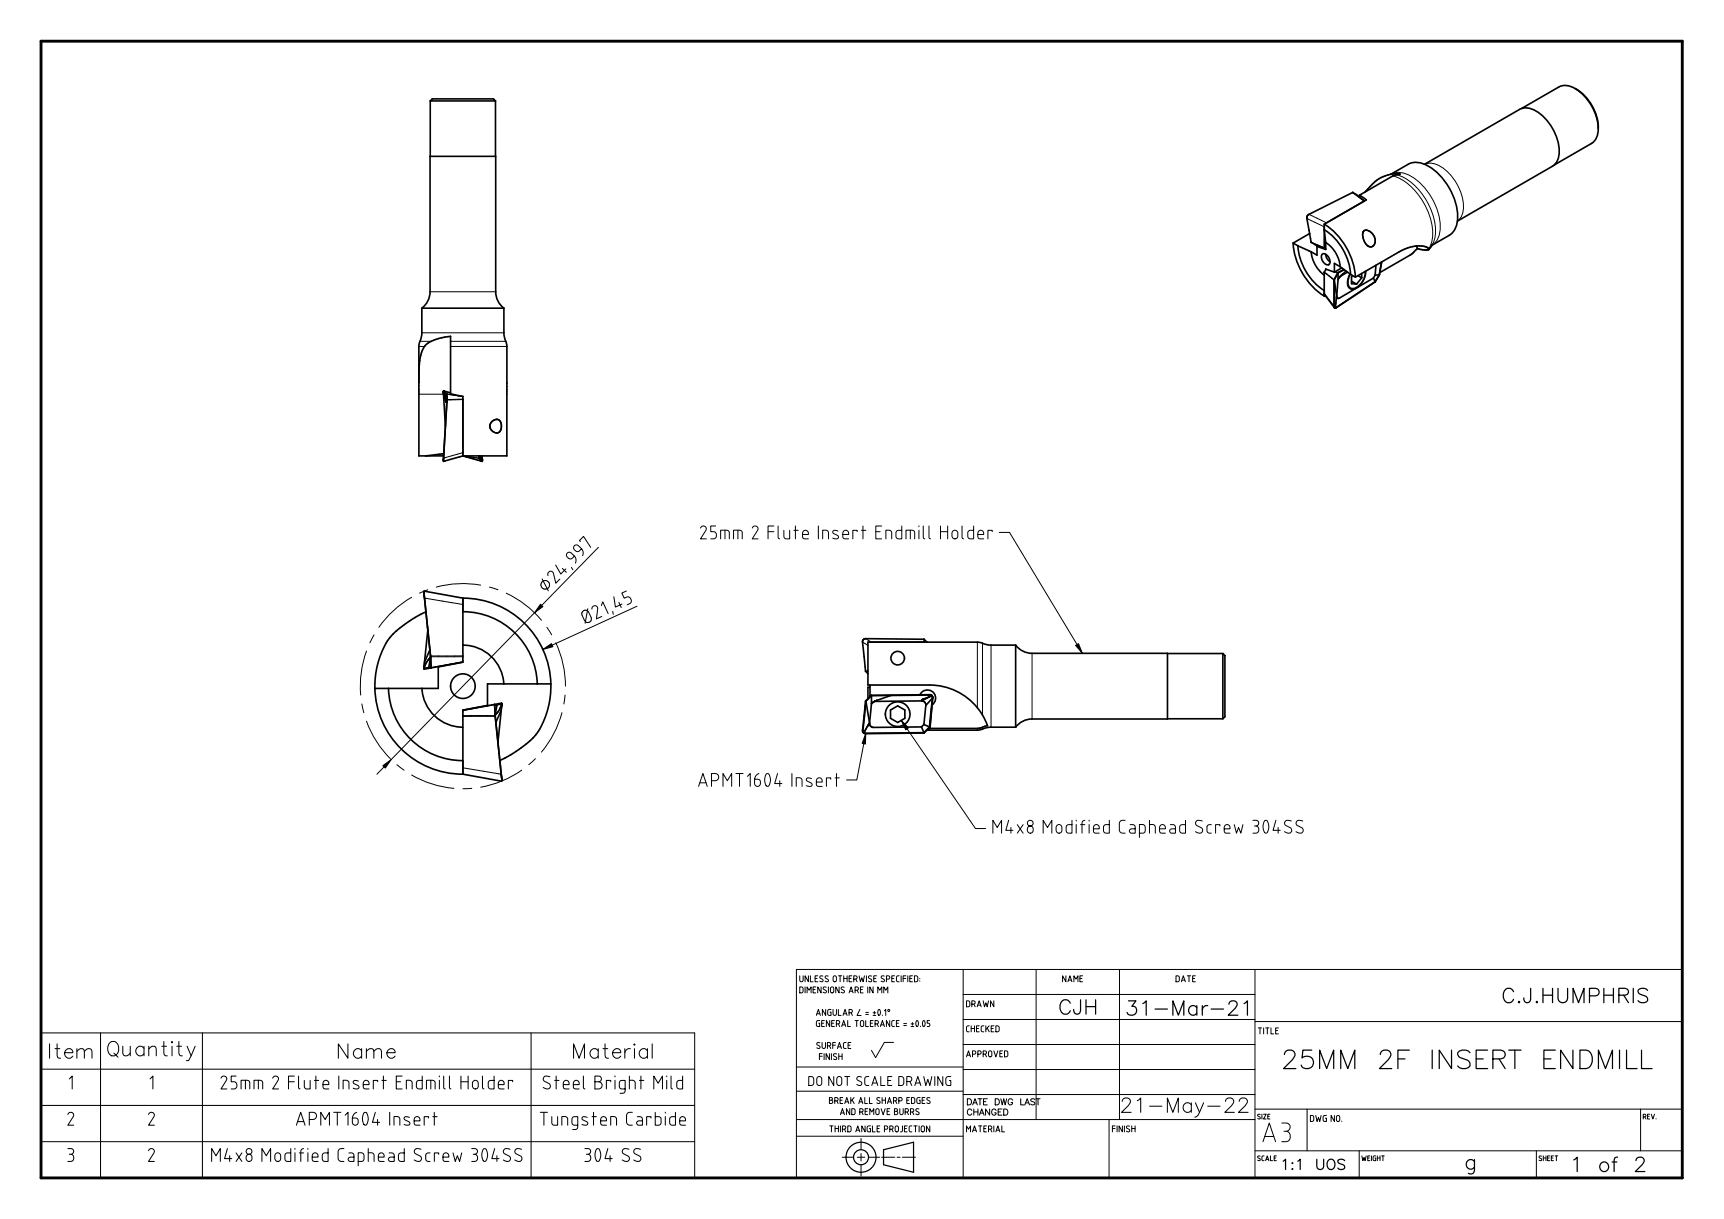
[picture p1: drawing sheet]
<svg xmlns="http://www.w3.org/2000/svg" width="420mm" height="297mm" viewBox="0 0 420 297" stroke-linecap="round" stroke-linejoin="round" font-family="sans-serif">
<g fill="none" stroke="#000" stroke-width=".4">
<path d="M104.9 24.6l.5-.5h14.9l.5 .5M104.9 24.6v13.5M104.9 24.6h15.9M120.8 24.6v13.5M370.8 26.4l9.1-5.2a4.5 4.5 0 0 1 4.9 1 12.1 12.1 0 0 1 4.7 10.1 3.5 3.5 0 0 1-1.6 2.7l-9.1 5.2M383.9 21.6a11.5 11.5 0 0 1 5.6 9.7M315.2 59.2a16.8 16.8 0 0 0 7.5 12.9M315.2 59.2l1.1 .7M316.3 59.9l3.3 1.5M316.3 59.9a14.2 14.2 0 0 0 6.4 10.9M319.2 56.9l-4 2.3M319.2 56.9l.3 2.1"/>
<path d="M319.5 59l.1 .1M319.6 59.1l1 .5M320.6 59.6h.1M320.6 59.6l2.5 1-.3-.2M321.2 59.9l-.2 .1M322.7 54.6v5.8M322.7 54.6a16.8 16.8 0 0 1 7.6 12.9M323.1 59.1l-.4-3.1a14.2 14.2 0 0 1 6.4 10.9M323.1 59.1v1.7l-2.1-.8M323.1 59.1a7.9 7.9 0 0 1 3.5 5.9M329.7 46.9l-10.7 5.3a.9 .9 0 0 0-.5 1.1l.7 3.6M329.7 46.9h.1"/>
<path d="M329.7 46.9l1.6 1.1M331.3 47.6l1.7 1.1-10.3 5.9M331.3 47.6v.4M331.3 48l1.3 1M332.4 56.3a2.18 2.18 0 0 1 2.7 2 1.25 1.25 0 0 1-.2 1.4 1.25 1.25 0 0 1-1.4 .3h-.1a3.1 3.1 0 0 1-1-3.7zM333.7 56.3l.1 .1M338.9 42.5l4.3-2.5a5.4 5.4 0 0 1 5.9 1.1 15.4 15.4 0 0 1 6.1 12.7 4.7 4.7 0 0 1-2 3.5l-4.2 2.5M338.9 42.5l2.3-.1-1.6 .4-8.3 4.8M339 42.5l-2 .6-1.2 .6-3.1 3.1M345.2 60l.3 .6M345.2 60l1-.1a2.02 2.02 0 0 1 2 .9M345.2 60l-1.8 .3-1.8 .7-11.3 6.5"/>
<path d="M347.2 40l23.2-13.3a4.5 4.5 0 0 1 4.8 .9 12.2 12.2 0 0 1 4.7 10.2 3.5 3.5 0 0 1-1.5 2.7l-23.2 13.4M349 59.8l-.8 1M349 59.7v.1M349.1 59.6l-.1 .1M349.1 59.6h.1M102.8 75.1v6.4l-.7 2.9v8.8M102.8 75.1h20M122.8 75.1v6.4l.7 2.9v26.7h-10.7M122.8 75.1l-1.3-1.5-.5-1.2-.2-1.3v-33h-16v33l-.2 1.3-.5 1.2-1.3 1.5M319.6 61.4a8 8 0 0 0 3.1 5.6M321 60v2.2l-1.4-.8M322.3 61.9a1.73 1.73 0 0 1 1.5 2.6 1.73 1.73 0 0 1-1.5-2.6z"/>
<path d="M322.7 60.4h.1M322.7 71.5l.1 .3M322.8 66.3l-.1 5.8M322.8 60.4h.1M322.8 66.3h.1M322.8 71.8h.1M322.8 71.8l.2 .2M323 72l-.3 .1M323 72l2.1 2.8M323.1 62a2.34 2.34 0 0 0 1 1.8M323.1 65.7v-.1l2.1 .7M323.2 65.6l-.4 .7"/>
<path d="M325.1 74.8l.1 .2M325.2 68.2v6.4l.2 .4M325.2 68.2l.6 3.9M325.2 75l.1 .1M325.4 75h.1M325.4 75l-.1 .1M325.7 72.4l-.3 2.6M325.7 72.4h.1M325.8 72.3l-.1 .1M325.8 72.3h.1M325.8 72.1v.2M326 66.5l-.9 1.7v6.6"/>
<path d="M326 66.5h.1M326.1 66.4l-.1 .1M326.1 66.5v1.6M326.1 66.5l-.9 1.7M326.1 68.1l-.3 4M326.1 66.4h.1M326.4 67.6l-.3 .5M326.5 67.6h-.1M326.6 65l-1.4-.8v2.1M326.6 65l2.5 1.9M326.7 67.3l-.2 .3M326.7 67.3h.1"/>
<path d="M327 65.3l-1.8 1M327.5 65.7l-1.4 .7M327.6 65.7l-1.5 .8M328.1 66.1l-1.4 1.2M328.4 66.3l-1.7 1M329.1 66.9l1.2 .6M329.4 68.5l1.2 .7M329.6 67.1l-.2 .4v1.6l1.2 .1M330.9 67.2l1 .5M331.9 66.6v1.1M331.9 67.7l-1.3 1.5M332.7 66.1a4.4 4.4 0 0 1-2.8 4.2 1.31 1.31 0 0 1-1.4-1.7l.6-1.8"/>
<path d="M334.7 67.8l-8.3 4.9h-.4l-.2-.4M334.7 67.8l.4 .8M335.1 68.6l-9.7 6.4M335.1 68.7l-9.8 6.4M335.1 67l-.4 .8M335.2 68.7h-.1M335.3 64.6l-.2 2.4M336.1 67l-1 1.6M336.1 67h-1M336.3 66.4l-.1 .6M336.7 63.9l-.6 3.1M336.7 63.8l-.4 2.6"/>
<path d="M345.5 60.6l1.4 .3 1.3-.1M345.5 60.6l-1.7 1.5-7.5 4.3M348.2 60.8h.1M102.1 93.2l.1-3.9 .3-2.6a4.9 4.9 0 0 1 4.3-4.2l3-.5v14l3 .6v14.5M102.1 93.2v17.9h1.6M108 95.6l.1 .5M108 95.6h.1M108.1 95.6l.1 .6M108.1 95.6l.8 2.3M108.1 95.4v.2M108.1 95.3v.1M108.1 96.1l.5 7.7"/>
<path d="M108.1 96.1l.1 .1M108.1 95.4h.1M108.1 95.3h.1M108.1 95.4l.8 .7M108.1 95.4l.8 1.9M108.1 95.3l1.7 .4M108.1 95.3l.8 .7M108.2 96.2l.4 1.6 .1 .2 .2-.1M108.9 96.1v1.2M108.9 96.1v1.4M108.9 96h.1M108.9 96v1.4"/>
<path d="M108.9 97.3v.6M108.9 97.5l-.8 14.1M108.9 97.4h.1M108.9 97.4v.1M103.7 111.1h4.4M108 112.2l.1 .2M108.1 111.6l-.1 .6M108.1 112.4h.1M108.2 110.6l-4.5 .5M112.8 111.1l-4.7 1.3M112.8 111.1l.7 .2M113.5 111.3l4 1.1"/>
<path d="M116.7 111.1v.6M116.7 111.1l.1 .5 .7 .7M116.7 111.1v.4M116.7 111.7h.1M116.7 111.7l.8 .7M117 111.1l.6 1M117.5 112.4h.1M117.5 111.1l.1 1M117.5 112.3h.1M117.5 112.3v.1M117.6 112.1l-.1 .2M122.1 103.2l.1 .3a1.39 1.39 0 0 1-.2 1.4 1.39 1.39 0 0 1-1.4 .5 1.58 1.58 0 0 1-1.1-2.1 1.58 1.58 0 0 1 2.3-.8l.3 .7"/>
<path d="M103.3 144.4l.2 1.3M103.3 144.4l.1-.4 9.4 1.7M103.3 144.4v.2M103.3 144.6l.2 1.1M103.3 144.6h.1M103.5 145.7l.3 3.4M103.5 145.7l1.4 14.3M103.8 149.1l-4 2.2-3.9 3.1a14.9 14.9 0 0 0-4 8.1l-.5 3.1v2.1M103.8 149.1l.5 4.5M104.3 153.6l-.8 7.8M104.3 153.6l.8 9.1M104.8 158.4l-1.3 3"/>
<path d="M112.8 145.7v15.6M112.8 145.7a21.4 21.4 0 0 1 21.5 20.9M112.8 157.2a10 10 0 0 1 10 9.4M112.8 149.1a18.1 18.1 0 0 1 18.1 17.5M225.2 155.8l-14.2-.2a.74 .74 0 0 0-.8 .9l.7 7 .6 .7M225.2 155.8h.1M225.3 155.8l.6 .7M247.5 157.2h-6.4l-2.9-.7h-26.7v10.4h15.1a15 15 0 0 1 14.1 9.9l-2.4 .7h-11.7M247.5 157.2v20M247.5 157.2l1 .9 1.1 .7 1.9 .4h33v16h-33l-1.3 .2-1.2 .5-1.5 1.3M284.5 159.2h13.5M298 159.2l.5 .5v14.9l-.5 .5"/>
<path d="M298 159.2v15.9M91.4 167.7a21.4 21.4 0 0 0 21.4 20.9M94.7 167.7a18.1 18.1 0 0 0 18.1 17.6M102.8 167.7a10 10 0 0 0 10 9.5M103.3 162.6l.1 .4M103.3 162.6l.1 .3M103.4 163v.1M103.4 162.3l-.1 .3M103.5 161.4l-.2 1.1M103.7 161.9l-.3 1M103.7 161.9l-.3 .4M104.9 160.3h.1"/>
<path d="M104.9 160.2h.1M104.9 160.1l-1.2 1.8M104.9 160.2l-.4 2.5M105.1 162.6l-1.7 .3M105.1 162.7h.1M105.1 162.7v.1M106.8 162.4v5.3h-15.4M112.8 173v15.6M112.8 161.3l-6 1.2M112.8 161.3l-9.4 1.8M118.8 171.9l-6 1.1M120.5 171.7h.1"/>
<path d="M120.5 171.7l.2 2.8M120.5 171.6l1.7-.3 .1 .5M120.5 171.6v.1M120.5 171.6l-7.7 1.4M120.7 174.4v.2M120.7 174.6l1.6 15.4M120.7 174.2h.1M120.7 174.5l.7 6.3M120.7 174.1v.1M121.1 171.7l-.4 2.5M121.9 172.5l-1.2 1.8M122.2 173l-.8 7.8"/>
<path d="M122.2 173l-1.3 3M122.2 171.5l.1 .3M122.2 171.5l-.3 1M122.2 171.5l-1.6 .3M122.3 171.9l-.1 1.1M122.3 171.8l-.4 .7M134.3 166.6a18.6 18.6 0 0 1-4.3 13.1l-1.5 1.4-2.4 1.8-4.3 2.4M134.3 166.6h-15.5v5.4M210.5 178.5h.1M210.5 178.5v.1M211 170.9l-.7 7 .2 .6M211 170.9l.9 5.2"/>
<path d="M211.7 176.5l-1.1 2M211.7 176.5l-.3 .5M211.8 176.4l-.1 .1M211.9 176.4h.1M211.9 176.4h-.1M211.9 176.1v.3M211.9 176.4l.3 .6 .7 .3 11.7-.2M212 167.5h-.5v2.7M212 166.9v2.8M212 169.5h.2M212.3 169.5l-1.4 1.4-.7 7 .3 .7M212.3 169.5h.1"/>
<path d="M212.4 169.4l-.1 .1M212.4 171.5l-.5 4.6M212.4 169.5v2M212.4 169.5l-1.4 1.4M212.4 169.4h.1M212.4 169.4l14.2-.1 .5 .1M212.7 171.2l-.3 .3M212.8 171.1l-.1 .1M213.1 170.9l-.3 .2M217 173l1.8-1 1.7 1v2l-1.7 1-1.8-1zM217.1 169.5l-4 1.4M217.1 169.5h-4.7"/>
<path d="M224.2 169.3a2 2 0 0 1 3.1-.7 2 2 0 0 1-.1 3.2M224.6 177.1l.6 1.4M224.7 170.6v.1M224.7 170.7h.1M224.7 170.7l.1 .1M224.8 170.8a1 1 0 0 1 .8 1.1M224.8 170.8l-11.7 .1M225.2 178.5l-14.2 .2-.5-.2M225.2 176.5l-.6 .6M225.2 176.5l1.3 .7M225.2 178.6l-14.2 .2-.5-.2M225.3 178.6h-.1"/>
<path d="M225.6 171.9l-.4 4.6M226.4 169.8l-1.6 .6-.1 .2M226.5 177.2l-1.3 1.3M226.6 169.4l.4 .1M226.6 169.4l-.2 .4M226.6 169.4l-9.5 .1M226.6 177.2l-1.3 1.4M226.6 177.1v.1M226.6 177.5l-.4 .4h-.2v-.1M226.9 169.6l-2.2 1.1M227 169.5l-.6 .3M227 169.5l.2 .6"/>
<path d="M227.1 172.5l-.5 4.6M227.1 172.5l-.5 5M227.1 169.4l-.1 .1M227.1 169.4l.2 .6-.2 2.5M227.2 170.1l-.7 7.1M227.2 170.1l-1.6 1.8M247.5 177.2h-6.4l-2.9 .7h-12.3M284.5 175.1h13.5M112.8 188.6l9.4 1.8M121.4 180.8l.9 9.1M122.2 190.3v.1M122.3 189.8h.1"/>
<path d="M122.3 189.8v.2M122.3 189.8v.1M122.3 190l-.1 .3"/>
<circle cx="112.8" cy="167.2" r="3"/>
<circle cx="218.8" cy="160.4" r="1.65"/>
<circle cx="218.8" cy="174" r="3"/>
</g>
<g fill="none" stroke="#000" stroke-width=".24">
<path d="M318.5 53.3l4.2 2M319 52.2l4.3 2.1M319.5 59l3.2 1.4M319.6 59.1l3.2 1.3M320.6 59.6l2.5 1M329.6 46.9l2.8 2.1M329.7 46.9l2.8 2.1M339 42.5a5.4 5.4 0 0 1 5.9 1.1 15.4 15.4 0 0 1 6.1 12.6 4.7 4.7 0 0 1-2 3.6M339.5 42.9a14.8 14.8 0 0 1 9 9.9 9.3 9.3 0 0 1-.3 7.8M340.4 42.6a14.3 14.3 0 0 1 8.8 9.6 9.6 9.6 0 0 1-.1 7.4M347.2 40a4.7 4.7 0 0 1 4.8 1.2 12.3 12.3 0 0 1 4.6 9.9 3.7 3.7 0 0 1-1.4 2.8M104.8 71.1h16"/>
<path d="M322.7 71.5l2.4 3.1M322.7 66.4l2.4 1.8M322.8 66.3l2.3 1.8M325.3 66.3l.7 .2M325.4 66.2l.7 .2M332.9 66a4.7 4.7 0 0 1-3 4.5 1.43 1.43 0 0 1-1.6-1.8l.7-2M102.1 84.4h1.4M102.1 96.1h6M102.4 83.2h2.7M102.8 81.1h20M108.1 95.3l1.7 .4M108.9 96l1.9 .3z"/>
<path d="M109.8 83.2h13.5M109.8 84.4h13.7M110.8 96.3l2 .3M112.8 97.3l-3.9 .1M112.8 97.4l-3.9 .1M112.8 110.3l-4.7 1.3M112.8 111.1l3.9 .6M113.1 111.1l3.6 .5M113.5 111.3h.1M113.5 111.3l4 1.1M103.5 145.7l9.3 1.6M112.8 159.8h-7.9"/>
<path d="M210.2 156.5l1.3 .7M211 155.6l1.3 .9M225.1 155.8l.2 .7M225.3 155.8l.1 .7M238.2 156.5v16M239.4 156.7v17.5M241.5 157.2v20M251.5 159.2v16M104.9 160h7.9M112.8 174.4h7.9M112.8 161.3l-7.7 1.4M120.5 171.7l-7.7 1.4"/>
<path d="M120.7 174.6h-7.9M211 163.6h.5M211.5 163.5h-.6M238.2 177.5v.4M239.4 177.2v.5M112.8 187.1l9.4 1.6"/>
</g>
<path d="M10 10h400v277h-400z" fill="none" stroke="#000" stroke-width=".7"/>
<g fill="none" stroke="#000" stroke-width=".24">
<path d="M234.7 236.2v50.8h-40.6v-50.8h215.9M252.5 236.2v36.6M272.8 236.2v36.6M305.9 236.2v50.8M217.8 254h-2.3l-2.1 3.7-1-1.8M234.7 242.3h71.2M234.7 248.4h71.2M234.7 254.5h71.2M305.9 248.9h104.1M194.1 276.9h40.6M194.1 272.8h111.8M194.1 265.9h40.6"/>
<path d="M194.1 260h40.6M209.8 277.4v2.8M234.7 260.6h71.2M234.7 266.7h71.2M270.3 272.8v14.2M305.9 270.3h104.1M318.6 270.3v10.1M399.8 270.3v10.1M205.3 282h2.7M208.9 282h1.9M209.8 281.1v1.8M209.8 283.8v2.8"/>
<path d="M211.7 282h2.7M214.9 282h3.2M218.6 282h.8M219.9 282h3.2M305.9 280.4h104.1M331.3 280.4v6.6M374.4 280.4v6.6"/>
</g>
<g fill="none" stroke="#000" stroke-width=".3">
<path d="M215.3 280.2l7.3-1.9v7.3l-7.3-1.8z"/>
<circle cx="209.8" cy="282" r="1.83"/>
<circle cx="209.8" cy="282" r="3.7"/>
</g>
<path d="M10 251.7h159.3v35.3h-159.3zM24.5 251.7v35.3M49.3 251.7v35.3M129.4 251.7v35.3M10 260.5h159.3M10 269.4h159.3M10 278.2h159.3" fill="none" stroke="#000" stroke-width=".25"/>
<path d="M262.1 157.3l.7-.5 1 2.4zM219.7 175.5l1.7 1.9-.7 .4zM211 178.8l-.1 2.5-.8-.1z" fill="#000" stroke="#000" stroke-width=".24"/>
<path d="M243.5 129.7h2.5l17.8 29.5M211 178.8l-2.2 11.3h-2.5M219.7 175.5l18 26.4h2.5" fill="none" stroke="#000" stroke-width=".24"/>
<g fill="none" stroke="#000" stroke-width=".24">
<path d="M89.3 158.6a25 25 0 0 0-1.4 10.8M91.2 154.7l-1 1.9M100.3 145.6a25 25 0 0 0-8 7.3M104.3 143.7l-2.1 .8M117.1 142.6a25 25 0 0 0-10.8 .5M119.3 143.1l2.1 .6M123.4 144.5a25 25 0 0 1 8.6 6.6M133.3 152.9l1.2 1.8M135.5 156.6a25 25 0 0 1 2.3 10.6M88.2 171.5l.5 2.2M89.3 175.7a25 25 0 0 0 5.8 9.2M137 173.7a25 25 0 0 1-5 9.6"/>
<path d="M137.7 169.4l-.3 2.1M96.7 186.3l1.8 1.4M100.3 188.8a25 25 0 0 0 10.3 3.3M115 192.1l-2.2 .1M127.1 187.7a25 25 0 0 1-10 4.1M130.5 184.9l-1.6 1.4"/>
</g>
<path d="M145.8 133.4l-13.8 14.1M130.3 149.3l-35 35.8M155.2 147.7l-20.6 9.5M93.6 186.9l-1.7 1.8" fill="none" stroke="#000" stroke-width=".24"/>
<path d="M131.7 147.2l.6 .6-2 1.5zM132.3 158.3l2.1-1.5 .3 .8zM93.3 186.6l2-1.5-1.4 2.1z" fill="#000" stroke="#000" stroke-width=".24"/>
<text font-size="7.6" x="307.1" y="278.5">A3</text>
<g font-size="5.8">
<text x="312.2" y="260.4">25MM</text>
<text x="335.5" y="260.4">2F</text>
<text x="348.2" y="260.4">INSERT</text>
<text x="375.4" y="260.4">ENDMILL</text>
</g>
<g font-size="5.2">
<text x="170.2" y="131.5">25mm 2 Flute Insert Endmill Holder</text>
<text x="133" y="144.9" transform="rotate(-46 133 144.9)">∅24,997</text>
<text x="142.4" y="152.4" transform="rotate(-25 142.4 152.4)">Ø21,45</text>
<text x="169.7" y="191.8">APMT1604 Insert</text>
<text x="241.5" y="203.2">M4x8 Modified Caphead Screw 304SS</text>
<text x="12.1" y="257.9">Item</text>
<text x="26.3" y="257.3">Quantity</text>
<text x="82.5" y="257.9">Name</text>
<text x="139.8" y="257.9">Material</text>
<text x="16.4" y="265.5">1</text>
<text x="36.1" y="265.5">1</text>
<text x="53.3" y="265.5">25mm 2 Flute Insert Endmill Holder</text>
<text x="131.9" y="265.5">Steel Bright Mild</text>
<text x="16" y="274.4">2</text>
<text x="35.7" y="274.4">2</text>
<text x="71.7" y="274.4">APMT1604 Insert</text>
<text x="131.2" y="274.4">Tungsten Carbide</text>
<text x="16" y="283.2">3</text>
<text x="35.7" y="283.2">2</text>
<text x="51.1" y="283.2">M4x8 Modified Caphead Screw 304SS</text>
<text x="142" y="283.2">304 SS</text>
</g>
<g font-size="4.5">
<text x="365.9" y="244.3">C.J.HUMPHRIS</text>
<text x="257.8" y="247.1">CJH</text>
<text x="274.2" y="247.4">31-Mar-21</text>
<text x="272.8" y="271.1">21-May-22</text>
<text x="356.8" y="284.9">g</text>
<text x="382.5" y="285.5">1</text>
<text x="389.4" y="285.5">of</text>
<text x="398" y="285.5">2</text>
</g>
<text font-size="3.7" x="196.7" y="264.6">DO NOT SCALE DRAWING</text>
<g font-size="3.2">
<text x="312" y="285">1:1</text>
<text x="320.4" y="285">UOS</text>
</g>
<g font-size="2.4">
<text x="194.7" y="239.3">UNLESS OTHERWISE SPECIFIED:</text>
<text x="258.7" y="239.3">NAME</text>
<text x="286.4" y="239.3">DATE</text>
<text x="194.7" y="242">DIMENSIONS ARE IN MM</text>
<text x="235.3" y="245.4">DRAWN</text>
<text x="198.7" y="247.5">ANGULAR ∠ = ±0.1°</text>
<text x="198.7" y="250.2">GENERAL TOLERANCE = ±0.05</text>
<text x="235.3" y="251.5">CHECKED</text>
<text x="198.8" y="255.6">SURFACE</text>
<text x="235.3" y="257.6">APPROVED</text>
<text x="306.4" y="252">TITLE</text>
<text x="199.5" y="258.3">FINISH</text>
<text x="201.9" y="269">BREAK ALL SHARP EDGES</text>
<text x="202" y="275.9">THIRD ANGLE PROJECTION</text>
<text x="204.6" y="271.7">AND REMOVE BURRS</text>
<text x="235.3" y="275.9">MATERIAL</text>
<text x="270.9" y="275.9">FINISH</text>
<text x="319.1" y="273.4">DWG NO.</text>
</g>
<g font-size="2">
<text x="306.3" y="272.7">SIZE</text>
<text x="400.3" y="272.7">REV.</text>
<text x="306.3" y="282.9">SCALE</text>
<text x="331.7" y="282.9">WEIGHT</text>
<text x="374.9" y="282.9">SHEET</text>
</g>
<g font-size="1.9">
<text x="235.5" y="269.2">DATE</text>
<text x="242.3" y="269.2">DWG LAST</text>
<text x="235.5" y="271.7">CHANGED</text>
</g>
</svg>
